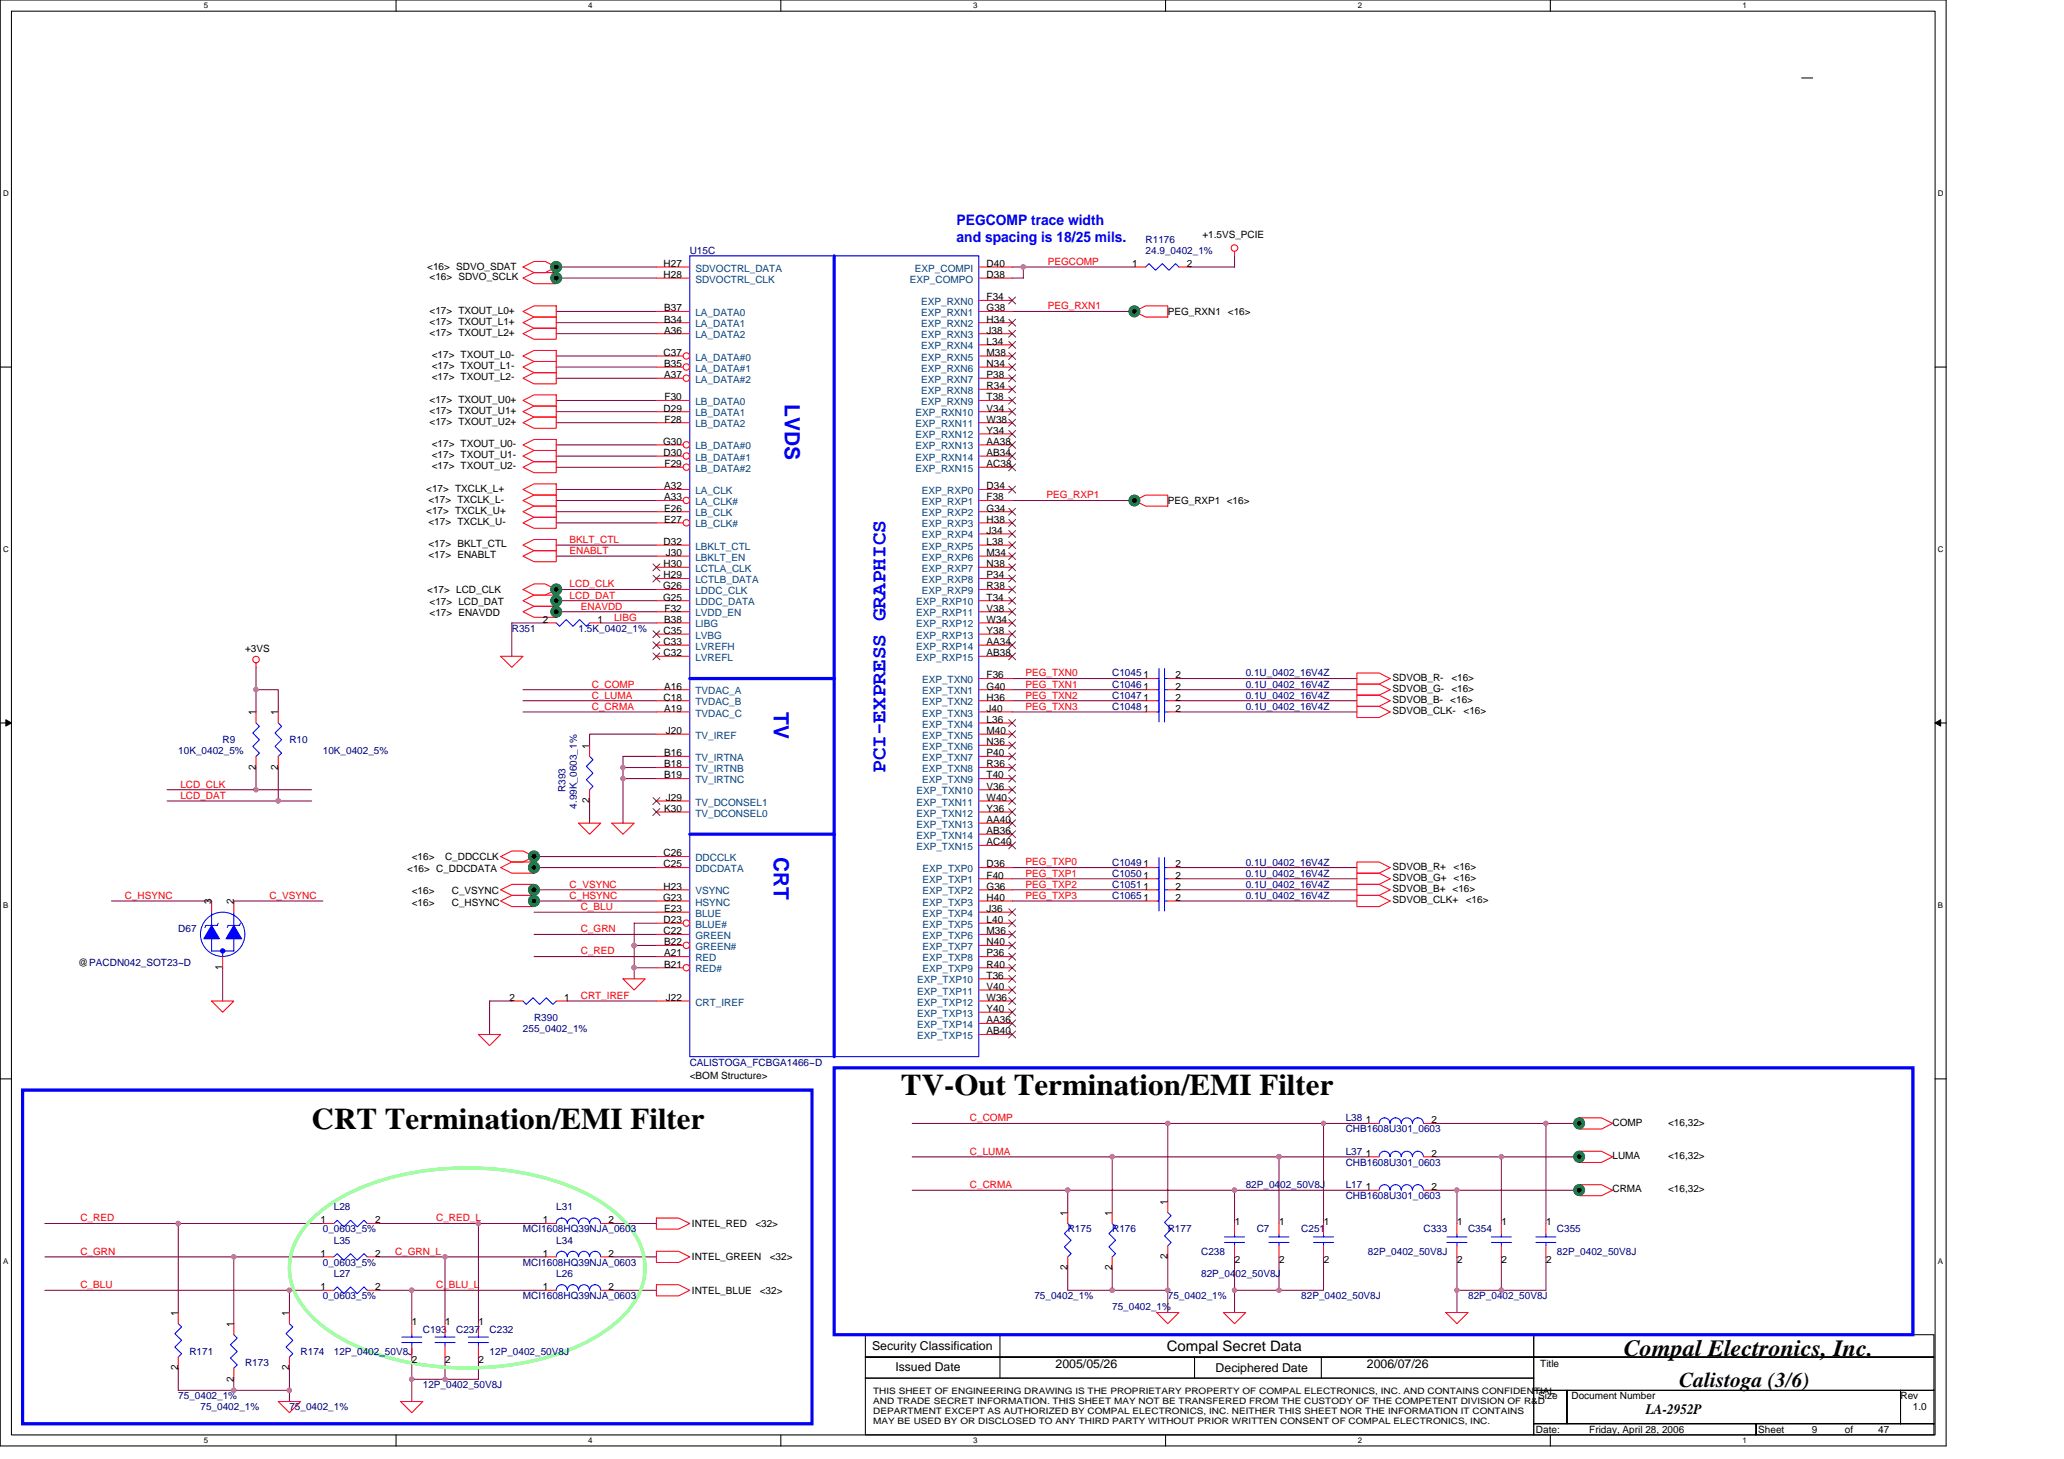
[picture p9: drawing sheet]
<svg xmlns="http://www.w3.org/2000/svg" width="297mm" height="210mm" viewBox="0 0 297 210" stroke-linecap="round" stroke-linejoin="round" font-family="sans-serif">
<path d="M0 0h280.1v208h-280.1zM1.6 1.6h276.9v204.8h-276.9z" fill="none" stroke="#000" stroke-width=".15"/>
<g fill="#fff">
<path d="M29.3 .2h.6v1.2h-.6z"/>
<path d="M29.3 206.6h.6v1.3h-.6z"/>
</g>
<path d="M57 0v1.6M57 206.4v1.6" fill="none" stroke="#000" stroke-width=".15"/>
<g fill="#fff">
<path d="M84.7 .2h.6v1.2h-.6z"/>
<path d="M84.7 206.6h.6v1.3h-.6z"/>
</g>
<path d="M112.4 0v1.6M112.4 206.4v1.6" fill="none" stroke="#000" stroke-width=".15"/>
<g fill="#fff">
<path d="M140 .2h.6v1.2h-.6z"/>
<path d="M140 206.6h.6v1.3h-.6z"/>
</g>
<path d="M167.7 0v1.6M167.7 206.4v1.6" fill="none" stroke="#000" stroke-width=".15"/>
<g fill="#fff">
<path d="M195.4 .2h.6v1.2h-.6z"/>
<path d="M195.4 206.6h.6v1.3h-.6z"/>
</g>
<path d="M223.1 0v1.6M223.1 206.4v1.6" fill="none" stroke="#000" stroke-width=".15"/>
<g fill="#fff">
<path d="M250.8 .2h.6v1.2h-.6z"/>
<path d="M250.8 206.6h.6v1.3h-.6z"/>
<path d="M.4 27.2h.8v1.3h-.8z"/>
<path d="M278.9 27.2h.8v1.3h-.8z"/>
<path d="M.4 78.4h.8v1.3h-.8z"/>
<path d="M278.9 78.4h.8v1.3h-.8z"/>
</g>
<path d="M0 52.8h1.6M278.5 52.8h1.6" fill="none" stroke="#000" stroke-width=".15"/>
<g fill="#fff">
<path d="M.4 129.6h.8v1.3h-.8z"/>
<path d="M278.9 129.6h.7v1.3h-.7z"/>
</g>
<path d="M0 104h1.6M278.5 104h1.6" fill="none" stroke="#000" stroke-width=".15"/>
<path d="M.8 103.5l.8 .5-.8 .5zM278.5 104l.8-.5v1z" fill="#000" stroke="#000" stroke-width=".14"/>
<g fill="#fff">
<path d="M.4 180.8h.8v1.3h-.8z"/>
<path d="M278.9 180.8h.7v1.3h-.7z"/>
</g>
<g fill="none" stroke="#000" stroke-width=".15">
<path d="M259.3 11.2h1.6M0 155.2h1.6M278.5 155.2h1.6M124.5 192h96.2v3.2h-96.2zM124.5 195.2h96.2v3.1h-96.2zM124.5 198.3h96.2v8.1h-96.2zM143.9 192v6.3M171.9 195.2v3.1M190.2 195.2v3.1M220.7 192h57.6v3.2h-57.6zM220.7 195.2h57.6v4.8h-57.6zM220.7 200h4.8v4.8h-4.8z"/>
<path d="M220.7 204.8h32v1.6h-32zM225.5 200h48v4.8h-48zM252.7 204.8h25.6v1.6h-25.6zM273.5 200h4.8v4.8h-4.8z"/>
</g>
<g fill="none" stroke="#800040" stroke-width=".15">
<path d="M80 38.4h14.5M145.7 38.4h17.6M147.3 38.4v1.6h-1.6M177.7 36.8v1.6h-6.4M80 40h14.5M80 59.2h14.5M80 57.6h14.5M80 54.4h14.5M80 48h14.5M80 52.8h14.5M80 46.4h14.5M80 51.2h14.5"/>
<path d="M80 44.8h14.5M145.7 44.8h17.6M80 75.2h14.5M80 73.6h14.5M80 72h14.5M80 70.4h14.5M80 78.4h14.5M80 67.2h14.5M80 60.8h14.5M80 65.6h14.5M80 64h14.5M145.7 72h17.6"/>
<path d="M36.8 99.2h3.2v3.2M36.8 96v6.4M75.3 99.2h19.2M78.5 89.6h-4.8v4.8M80 88h14.5M80 84.8h14.5M80 86.4h14.5M80 80h14.5M86.5 89.6h8M145.7 99.2h19.2M145.7 97.6h19.2M169.7 99.2h25.6"/>
<path d="M169.7 97.6h25.6M24 115.2h20.8M24 113.6h20.8M36.8 110.4v3.2M40 110.4v4.8M75.3 100.8h19.2M75.3 102.4h19.2M84.9 115.2v3.2M89.7 110.4h4.8M89.7 112h4.8M94.5 105.6h-9.6v1.6M94.5 108.8h-4.8v9.6"/>
<path d="M145.7 100.8h19.2M145.7 102.4h19.2M169.7 100.8h25.6M169.7 102.4h25.6M16 129.6h14.5M32 139.2v4.8M33.7 129.6h12.8M76.9 128h17.6M76.9 129.6h17.6M76.9 123.2h17.6M76.9 124.8h17.6M76.9 134.4h17.6"/>
<path d="M76.9 137.6h17.6M76.9 131.2h17.6M91.3 136h3.2M91.3 139.2h3.2M94.5 132.8h-3.2v8M145.7 128h19.2M145.7 129.6h19.2M145.7 124.8h19.2M145.7 126.4h19.2M169.7 128h25.6M169.7 129.6h25.6M169.7 124.8h25.6"/>
<path d="M169.7 126.4h25.6M73.7 144h-3.2v4.8M81.7 144h12.8M6.5 176h40M25.7 176v12.8M54.5 176h24M68.9 176v14.4M88.1 176h6.4M131.3 166.4h65.6M131.3 171.2h65.6M131.3 161.6h65.6M153.7 171.2v3.2"/>
<path d="M160.1 166.4v8M168.1 161.6v11.2M177.7 171.2v4.8M184.1 166.4v9.6M190.5 161.6v14.4M206.5 166.4h20.8M206.5 171.2h20.8M206.5 161.6h20.8M209.7 171.2v4.8M216.1 166.4v9.6M222.5 161.6v14.4M6.5 180.8h40"/>
<path d="M6.5 185.6h40M25.7 196.8v3.2h16M33.7 180.8v9.6M33.7 198.4v1.6M41.7 185.6v3.2M41.7 196.8v4.8M54.5 180.8h24M54.5 185.6h24M59.3 185.6v4.8M59.3 195.2v6.4M64 180.8v9.6M64 195.2v3.2"/>
<path d="M68.9 195.2v3.2h-9.6M88.1 180.8h6.4M88.1 185.6h6.4M153.7 182.4v3.2h14.4M160.1 182.4v3.2M168.1 180.8v8M177.7 180.8v8M184.1 180.8v4.8M190.5 180.8v4.8h-12.8M209.7 180.8v8M216.1 180.8v4.8M222.5 180.8v4.8h-12.8"/>
</g>
<g fill="#f0f" stroke="#f0f" stroke-width=".15">
<circle cx="147.3" cy="38.4" r=".31"/>
<circle cx="89.6" cy="110.4" r=".31"/>
<circle cx="40" cy="115.2" r=".32"/>
<circle cx="36.8" cy="113.6" r=".31"/>
<circle cx="36.8" cy="99.2" r=".32"/>
<circle cx="25.6" cy="176" r=".32"/>
<circle cx="59.2" cy="185.6" r=".31"/>
<circle cx="64.1" cy="180.8" r=".31"/>
<circle cx="41.6" cy="185.6" r=".31"/>
<circle cx="33.6" cy="180.8" r=".31"/>
<circle cx="190.5" cy="161.6" r=".31"/>
<circle cx="177.7" cy="171.2" r=".32"/>
<circle cx="184.1" cy="166.4" r=".31"/>
<circle cx="222.5" cy="161.6" r=".31"/>
<circle cx="216.1" cy="166.4" r=".31"/>
<circle cx="153.6" cy="171.2" r=".32"/>
<circle cx="209.7" cy="171.2" r=".32"/>
<circle cx="216.1" cy="185.6" r=".31"/>
<circle cx="209.7" cy="185.6" r=".31"/>
<circle cx="91.2" cy="136" r=".32"/>
<circle cx="160.1" cy="185.6" r=".31"/>
<circle cx="168.1" cy="185.6" r=".31"/>
<circle cx="91.2" cy="139.2" r=".32"/>
<circle cx="64.1" cy="198.4" r=".31"/>
<circle cx="59.2" cy="198.4" r=".31"/>
<circle cx="68.8" cy="176" r=".32"/>
<circle cx="41.6" cy="200" r=".32"/>
<circle cx="33.6" cy="200" r=".32"/>
<circle cx="184.1" cy="185.6" r=".31"/>
<circle cx="177.7" cy="185.6" r=".31"/>
<circle cx="89.6" cy="112" r=".32"/>
<circle cx="160.1" cy="166.4" r=".31"/>
<circle cx="168.1" cy="161.6" r=".31"/>
</g>
<g fill="none" stroke="#f00" stroke-width=".15">
<path d="M75.3 38.4l1.6-.8h1.6l1.5 .8-1.5 .8h-1.6zM94.5 38.4h4.8M177.7 36.2v.6M75.3 40l1.6-.8h3.1v1.6h-3.1zM75.3 59.2l1.6-.8h3.1v1.6h-3.1zM75.3 57.6l1.6-.8h3.1v1.6h-3.1zM75.3 54.4l1.6-.8h3.1v1.6h-3.1zM75.3 48l1.6-.8h3.1v1.6h-3.1zM75.3 46.4l1.6-.8h3.1v1.6h-3.1zM75.3 52.8l1.6-.8h3.1v1.6h-3.1zM75.3 51.2l1.6-.8h3.1v1.6h-3.1zM75.3 44.8l1.6-.8h3.1v1.6h-3.1z"/>
<path d="M94.5 40h4.8M94.5 44.8h4.8M94.5 46.4h4.8M94.5 48h4.8M163.3 44.8l1.6-.8h3.2v1.6h-3.2zM75.3 75.2l1.6-.8h3.1v1.6h-3.1zM75.3 73.6l1.6-.8h3.1v1.6h-3.1zM75.3 70.4l1.6-.8h3.1v1.6h-3.1zM75.3 72l1.6-.8h3.1v1.6h-3.1zM75.3 78.4l1.6-.8h3.1v1.6h-3.1zM75.3 60.8l1.6-.8h3.1v1.6h-3.1zM75.3 67.2l1.6-.8h3.1v1.6h-3.1z"/>
<path d="M75.3 65.6l1.6-.8h3.1v1.6h-3.1zM75.3 64l1.6-.8h3.1v1.6h-3.1zM163.3 72l1.6-.8h3.2v1.6h-3.2zM36.8 95.4v.6M72 94.4h3.3l-1.6 1.6zM75.3 84.8l1.6-.8h1.6l1.5 .8-1.5 .8h-1.6zM75.3 86.4l1.6-.8h3.1v1.6h-3.1zM75.3 80l1.6-.8h3.1v1.6h-3.1zM75.3 88l1.6-.8h3.1v1.6h-3.1zM78.5 89.6h1.5M84.9 89.6h1.6M94.5 92.8h4.8"/>
<path d="M94.5 94.4h4.8M94.5 99.2h4.8M195.3 96.8h3.2l1.6 .8-1.6 .8h-3.2zM195.3 98.4h3.2l1.6 .8-1.6 .8h-3.2zM83.3 118.4h3.2l-1.6 1.6zM88.1 118.4h3.2l-1.6 1.6zM94.5 100.8h4.8M94.5 102.4h4.8M94.5 105.6h4.8M94.5 108.8h4.8M94.5 110.4h4.8M94.5 112h4.8"/>
<path d="M195.3 100h3.2l1.6 .8-1.6 .8h-3.2zM195.3 101.6h3.2l1.6 .8-1.6 .8h-3.2zM72 123.2l1.7-.8h1.6l1.6 .8-1.6 .8h-1.6zM72 124.8l1.7-.8h3.2v1.6h-3.2zM72 128l1.7-.8h3.2v1.6h-3.2zM72 129.6l1.7-.8h3.2v1.6h-3.2zM94.5 123.2h4.8M94.5 124.8h4.8M164.9 129.6h1.6M168.1 129.6h1.6M195.3 124h3.2l1.6 .8-1.6 .8h-3.2zM195.3 125.6h3.2l1.6 .8-1.6 .8h-3.2z"/>
<path d="M195.3 128.8h3.2l1.6 .8-1.6 .8h-3.2zM195.3 127.2h3.2l1.6 .8-1.6 .8h-3.2zM30.5 144h3.2l-1.7 1.6zM68.9 148.8h3.1l-1.5 1.6zM73.7 144h1.6M80 144h1.7M89.7 140.8h3.2l-1.6 1.6zM94.5 175.2h3.2l1.6 .8-1.6 .8h-3.2zM184.1 176v1.6M184.1 179.2v1.6M209.7 176v1.6M209.7 179.2v1.6"/>
<path d="M227.3 165.6h3.2l1.6 .8-1.6 .8h-3.2zM227.3 170.4h3.2l1.6 .8-1.6 .8h-3.2zM227.3 160.8h3.2l1.6 .8-1.6 .8h-3.2zM41.7 188.8v1.6M41.7 195.2v1.6M59.3 190.4v1.6M59.3 193.6v1.6M64 190.4v1.6M64 193.6v1.6M68.9 190.4v1.6M68.9 193.6v1.6M94.5 184.8h3.2l1.6 .8-1.6 .8h-3.2z"/>
<path d="M94.5 180h3.2l1.6 .8-1.6 .8h-3.2zM166.5 188.8h3.2l-1.6 1.6zM176.1 188.8h3.2l-1.6 1.6zM208.1 188.8h3.2l-1.6 1.6zM40 201.6h3.3l-1.6 1.6zM57.7 201.6h3.2l-1.6 1.6z"/>
<circle cx="177.7" cy="35.7" r=".47"/>
<circle cx="36.8" cy="94.9" r=".47"/>
</g>
<g fill="#008000" stroke="#008000" stroke-width=".15">
<circle cx="227.3" cy="166.4" r=".79"/>
<circle cx="227.3" cy="161.6" r=".79"/>
<circle cx="227.3" cy="171.2" r=".78"/>
<circle cx="80" cy="40" r=".78"/>
<circle cx="80" cy="38.4" r=".79"/>
<circle cx="76.8" cy="123.2" r=".79"/>
<circle cx="76.8" cy="124.8" r=".8"/>
<circle cx="80" cy="88" r=".78"/>
<circle cx="163.2" cy="44.8" r=".79"/>
<circle cx="163.3" cy="72" r=".78"/>
<circle cx="80" cy="86.4" r=".79"/>
<circle cx="80" cy="84.8" r=".79"/>
<circle cx="76.8" cy="129.6" r=".8"/>
<circle cx="76.8" cy="128" r=".79"/>
</g>
<g fill="#000" stroke="#008000" stroke-width=".15">
<circle cx="80" cy="38.4" r=".39"/>
<circle cx="80" cy="40" r=".4"/>
<circle cx="163.3" cy="44.8" r=".39"/>
<circle cx="163.3" cy="72" r=".4"/>
<circle cx="80" cy="84.8" r=".39"/>
<circle cx="80" cy="86.4" r=".39"/>
<circle cx="80" cy="88" r=".4"/>
<circle cx="76.8" cy="129.6" r=".39"/>
<circle cx="76.8" cy="124.8" r=".39"/>
<circle cx="76.8" cy="128" r=".41"/>
<circle cx="76.8" cy="123.2" r=".41"/>
<circle cx="227.3" cy="161.6" r=".39"/>
<circle cx="227.3" cy="166.4" r=".39"/>
<circle cx="227.3" cy="171.2" r=".4"/>
</g>
<path d="M120.1 36.8v115.2M99.3 97.6h20.8M99.3 120h20.8M3.3 156.8h113.6v48h-113.6zM120.1 153.6h155.2v38.4h-155.2z" fill="none" stroke="#00f" stroke-width=".47"/>
<path d="M45.1 175.1a27.2 27.2 0 0 1 13.2-6.2 42.1 42.1 0 0 1 25.4 2.5 18.2 18.2 0 0 1 7.5 6 8.8 8.8 0 0 1-.8 11.2 24.1 24.1 0 0 1-12.2 6.8 43 43 0 0 1-25.7-1.2 20 20 0 0 1-9.2-6.8 8.8 8.8 0 0 1 .8-11.2z" fill="none" stroke="#80ff80" stroke-width=".47"/>
<g fill="none" stroke="#00f" stroke-width=".15">
<path d="M99.3 36.8h41.6v115.2h-41.6zM80 89.6l.5 .5 1-1 1 1 .9-1 1 1 .5-.5M166.5 129.6h.3M166.8 128.2v2.9M167.6 129.6h.5M167.6 128.2v2.9M75.3 144l.4 .5 1-.9 1 .9 .9-.9 1 .9 .4-.5M182.6 178.8h2.9M182.6 177.9h2.9M184.1 177.6v.3M184.1 178.8v.4M208.2 178.8h2.9"/>
<path d="M208.2 177.9h2.9M209.7 177.6v.3M209.7 178.8v.4M41.7 190.4l.4 .5-.9 1 .9 .9-.9 1 .9 1-.4 .4M57.8 193.1h2.9M57.8 192.4h2.9M59.3 192v.4M59.3 193.1v.5M62.6 193.1h2.9M62.6 192.4h2.9M64 192v.4M64 193.1v.5"/>
<path d="M67.4 193.1h2.9M67.4 192.4h2.9M68.9 192v.4M68.9 193.1v.5"/>
</g>
<path d="M94 92.3l1 1M94 93.9l1 1M95 92.3l-1 1M95 93.9l-1 1" fill="none" stroke="#804000" stroke-width=".14"/>
<circle cx="98.8" cy="51.2" r=".46" fill="#fff" stroke="#f00" stroke-width=".15"/>
<path d="M94.5 51.2h3.8" fill="none" stroke="#f00" stroke-width=".15"/>
<circle cx="98.8" cy="52.8" r=".46" fill="#fff" stroke="#f00" stroke-width=".15"/>
<path d="M94.5 52.8h3.8" fill="none" stroke="#f00" stroke-width=".15"/>
<circle cx="98.8" cy="54.4" r=".46" fill="#fff" stroke="#f00" stroke-width=".15"/>
<path d="M94.5 54.4h3.8M94.5 57.6h4.8M94.5 59.2h4.8M94.5 60.8h4.8" fill="none" stroke="#f00" stroke-width=".15"/>
<circle cx="98.8" cy="64" r=".46" fill="#fff" stroke="#f00" stroke-width=".15"/>
<path d="M94.5 64h3.8" fill="none" stroke="#f00" stroke-width=".15"/>
<circle cx="98.8" cy="65.6" r=".46" fill="#fff" stroke="#f00" stroke-width=".15"/>
<path d="M94.5 65.6h3.8" fill="none" stroke="#f00" stroke-width=".15"/>
<circle cx="98.8" cy="67.2" r=".46" fill="#fff" stroke="#f00" stroke-width=".15"/>
<path d="M94.5 67.2h3.8M94.5 70.4h4.8" fill="none" stroke="#f00" stroke-width=".15"/>
<circle cx="98.8" cy="72" r=".46" fill="#fff" stroke="#f00" stroke-width=".15"/>
<path d="M94.5 72h3.8M94.5 73.6h4.8" fill="none" stroke="#f00" stroke-width=".15"/>
<circle cx="98.8" cy="75.2" r=".46" fill="#fff" stroke="#f00" stroke-width=".15"/>
<g fill="none" stroke="#f00" stroke-width=".15">
<path d="M94.5 75.2h3.8M94.5 78.4h4.8M94.5 80h4.8M94.5 81.6h4.8M94.5 83.2h4.8M94.5 84.8h4.8M94.5 86.4h4.8M94.5 88h4.8M94.5 89.6h4.8M94.5 91.2h4.8M94.5 128h4.8M94.5 129.6h4.8"/>
<path d="M94.5 131.2h4.8"/>
</g>
<path d="M94 81.1l1 1M94 82.7l1 1M94 90.7l1 1M95 81.1l-1 1M95 82.7l-1 1M95 90.7l-1 1" fill="none" stroke="#804000" stroke-width=".14"/>
<circle cx="98.8" cy="132.8" r=".46" fill="#fff" stroke="#f00" stroke-width=".15"/>
<path d="M94.5 132.8h3.8M94.5 134.4h4.8" fill="none" stroke="#f00" stroke-width=".15"/>
<circle cx="98.8" cy="136" r=".46" fill="#fff" stroke="#f00" stroke-width=".15"/>
<path d="M94.5 136h3.8M94.5 137.6h4.8" fill="none" stroke="#f00" stroke-width=".15"/>
<circle cx="98.8" cy="139.2" r=".46" fill="#fff" stroke="#f00" stroke-width=".15"/>
<g fill="none" stroke="#f00" stroke-width=".15">
<path d="M140.9 38.4h4.8M163.3 38.4h1.6M169.7 38.4h1.6M140.9 40h4.8M140.9 43.2h4.8M140.9 44.8h4.8M140.9 46.4h4.8M140.9 48h4.8M140.9 49.6h4.8M140.9 51.2h4.8M140.9 52.8h4.8M140.9 54.4h4.8"/>
<path d="M140.9 56h4.8M140.9 57.6h4.8M140.9 59.2h4.8M140.9 60.8h4.8M140.9 62.4h4.8M140.9 64h4.8M140.9 65.6h4.8M140.9 67.2h4.8M140.9 70.4h4.8M140.9 72h4.8M140.9 73.6h4.8M140.9 75.2h4.8"/>
<path d="M140.9 76.8h4.8M140.9 78.4h4.8M140.9 80h4.8M140.9 81.6h4.8M140.9 83.2h4.8M140.9 84.8h4.8M140.9 86.4h4.8M140.9 88h4.8M140.9 89.6h4.8M140.9 91.2h4.8M140.9 92.8h4.8M140.9 94.4h4.8"/>
<path d="M140.9 97.6h4.8M140.9 99.2h4.8M164.9 97.6h1.6M164.9 99.2h1.6M168.1 97.6h1.6M168.1 99.2h1.6M36.8 102.4v1.6M36.8 108.8v1.6M40 102.4v1.6M40 108.8v1.6M84.9 107.2v1.6M84.9 113.6v1.6"/>
<path d="M94.5 115.2h4.8M94.5 116.8h4.8M140.9 100.8h4.8M140.9 102.4h4.8M140.9 104h4.8M140.9 105.6h4.8M140.9 107.2h4.8M140.9 108.8h4.8M140.9 110.4h4.8M140.9 112h4.8M140.9 113.6h4.8M140.9 115.2h4.8"/>
<path d="M140.9 116.8h4.8M140.9 118.4h4.8M164.9 100.8h1.6M164.9 102.4h1.6M168.1 100.8h1.6M168.1 102.4h1.6M30.5 129.6v1.6M32 137.6v1.6M33.7 129.6v1.6M94.5 139.2h3.8M140.9 139.2h4.8M140.9 120h4.8"/>
<path d="M140.9 121.6h4.8M140.9 124.8h4.8M140.9 126.4h4.8M140.9 128h4.8M140.9 129.6h4.8M140.9 131.2h4.8M140.9 132.8h4.8M140.9 134.4h4.8M140.9 136h4.8M140.9 137.6h4.8M164.9 124.8h1.6M164.9 126.4h1.6"/>
<path d="M164.9 128h1.6M168.1 124.8h1.6M168.1 126.4h1.6M168.1 128h1.6M94.5 144h4.8M140.9 144h4.8M140.9 140.8h4.8M140.9 142.4h4.8M140.9 145.6h4.8M140.9 147.2h4.8M140.9 148.8h4.8M46.5 176h1.5"/>
<path d="M52.8 176h1.7M78.5 176h1.5M86.5 176h1.6M153.7 174.4v1.6M160.1 174.4v1.6M168.1 172.8v1.6M168.1 179.2v1.6M177.7 176v1.6M177.7 179.2v1.6M190.5 176v1.6M190.5 179.2v1.6M196.9 166.4h1.6"/>
<path d="M196.9 171.2h1.6M196.9 161.6h1.6M204.9 166.4h1.6M204.9 171.2h1.6M204.9 161.6h1.6M216.1 176v1.6M216.1 179.2v1.6M222.5 176v1.6M222.5 179.2v1.6M25.7 188.8v1.6M25.7 195.2v1.6M33.7 190.4v1.6"/>
<path d="M33.7 196.8v1.6M46.5 185.6h1.5M46.5 180.8h1.5M52.8 185.6h1.7M52.8 180.8h1.7M78.5 185.6h1.5M78.5 180.8h1.5M86.5 185.6h1.6M86.5 180.8h1.6M153.7 180.8v1.6M160.1 180.8v1.6"/>
</g>
<g fill="none" stroke="#804000" stroke-width=".14">
<path d="M145.2 42.7l1 1M145.2 45.9l1 1M145.2 47.5l1 1M145.2 49.1l1 1M145.2 50.7l1 1M145.2 52.3l1 1M145.2 53.9l1 1M145.2 55.5l1 1M145.2 57.1l1 1M145.2 58.7l1 1M146.2 42.7l-1 1M146.2 45.9l-1 1"/>
<path d="M146.2 47.5l-1 1M146.2 49.1l-1 1M146.2 50.7l-1 1M146.2 52.3l-1 1M146.2 53.9l-1 1M146.2 55.5l-1 1M146.2 57.1l-1 1M146.2 58.7l-1 1M145.2 60.3l1 1M145.2 61.9l1 1M145.2 63.5l1 1M145.2 65.1l1 1"/>
<path d="M145.2 66.7l1 1M145.2 69.9l1 1M145.2 73.1l1 1M145.2 74.7l1 1M145.2 76.3l1 1M145.2 77.9l1 1M145.2 79.5l1 1M146.2 60.3l-1 1M146.2 61.9l-1 1M146.2 63.5l-1 1M146.2 65.1l-1 1M146.2 66.7l-1 1"/>
<path d="M146.2 69.9l-1 1M146.2 73.1l-1 1M146.2 74.7l-1 1M146.2 76.3l-1 1M146.2 77.9l-1 1M146.2 79.5l-1 1M145.2 81.1l1 1M145.2 82.7l1 1M145.2 84.3l1 1M145.2 85.9l1 1M145.2 87.5l1 1M145.2 89.1l1 1"/>
<path d="M145.2 90.7l1 1M145.2 92.3l1 1M145.2 93.9l1 1M146.2 81.1l-1 1M146.2 82.7l-1 1M146.2 84.3l-1 1M146.2 85.9l-1 1M146.2 87.5l-1 1M146.2 89.1l-1 1M146.2 90.7l-1 1M146.2 92.3l-1 1M146.2 93.9l-1 1"/>
<path d="M94 114.7l1 1M94 116.3l1 1M95 114.7l-1 1M95 116.3l-1 1M145.2 103.5l1 1M145.2 105.1l1 1M145.2 106.7l1 1M145.2 108.3l1 1M145.2 109.9l1 1M145.2 111.5l1 1M145.2 113.1l1 1M145.2 114.7l1 1"/>
<path d="M145.2 116.3l1 1M145.2 117.9l1 1M145.2 119.5l1 1M146.2 103.5l-1 1M146.2 105.1l-1 1M146.2 106.7l-1 1M146.2 108.3l-1 1M146.2 109.9l-1 1M146.2 111.5l-1 1M146.2 113.1l-1 1M146.2 114.7l-1 1M146.2 116.3l-1 1"/>
<path d="M146.2 117.9l-1 1M146.2 119.5l-1 1M145.2 121.1l1 1M145.2 130.7l1 1M145.2 132.3l1 1M145.2 133.9l1 1M145.2 135.5l1 1M145.2 137.1l1 1M145.2 138.7l1 1M146.2 121.1l-1 1M146.2 130.7l-1 1M146.2 132.3l-1 1"/>
<path d="M146.2 133.9l-1 1M146.2 135.5l-1 1M146.2 137.1l-1 1M146.2 138.7l-1 1M145.2 140.3l1 1M145.2 141.9l1 1M145.2 143.5l1 1M145.2 145.1l1 1M145.2 146.7l1 1M145.2 148.3l1 1M146.2 140.3l-1 1M146.2 141.9l-1 1"/>
<path d="M146.2 143.5l-1 1M146.2 145.1l-1 1M146.2 146.7l-1 1M146.2 148.3l-1 1"/>
</g>
<g fill="none" stroke="#00f" stroke-width=".15">
<path d="M164.9 38.4l.5-.5 .9 1 1-1 .9 1 1-1 .5 .5M166.5 99.2h.3M166.5 97.6h.3M166.8 96.2v7.7M167.6 96.2v7.7M167.6 99.2h.5M167.6 97.6h.5M36.8 104l.5 .5-.9 1 .9 .9-.9 1 .9 1-.5 .4M40 104l.5 .5-.9 1 .9 .9-.9 1 .9 1-.5 .4M84.9 108.8l.4 .5-.9 1 .9 .9-.9 1 .9 .9-.4 .5M166.5 100.8h.3M166.5 102.4h.3"/>
<path d="M167.6 100.8h.5M167.6 102.4h.5M30.5 131.2v1.9M30.5 135.1v1.7h3.2v-1.7M31.4 132.8l-.1 .3h-1.6l-.2 .4M32 136.8v.8M33.7 131.2v1.9M34.6 132.8l-.1 .3h-1.7l-.1 .4M166.5 124.8h.3M166.5 126.4h.3M166.5 128h.3M166.8 123.4v6.1"/>
<path d="M167.6 124.8h.5M167.6 123.4v6.1M167.6 126.4h.5M167.6 128h.5M48 176l.5-.4 1 .9 1-.9 .9 .9 1-.9 .4 .4M80 176a.79 .79 0 0 1 .8-.8 .79 .79 0 0 1 .8 .8M81.7 176a.79 .79 0 0 1 .8-.8 .79 .79 0 0 1 .7 .8 .79 .79 0 0 1 .8-.8 .79 .79 0 0 1 .8 .8 .81 .81 0 0 1 .8-.8 .81 .81 0 0 1 .8 .8M153.7 176l.5 .5-1 1 1 .9-1 1 1 1-.5 .4M160.1 176l.4 .5-.9 1 .9 .9-.9 1 .9 1-.4 .4M168.1 174.4l.4 .5-.9 1 .9 .9-.9 1 .9 1-.4 .4M176.2 178.8h2.9M176.2 177.9h2.9"/>
<path d="M177.7 177.6v.3M177.7 178.8v.4M189 178.8h2.9M189 177.9h2.9M190.5 177.6v.3M190.5 178.8v.4M198.5 166.4a.78 .78 0 0 1 .8-.8 .78 .78 0 0 1 .7 .8M198.5 171.2a.78 .78 0 0 1 .8-.8 .78 .78 0 0 1 .7 .8M198.5 161.6a.78 .78 0 0 1 .8-.8 .78 .78 0 0 1 .7 .8M200.1 166.4a.79 .79 0 0 1 .8-.8 .79 .79 0 0 1 .8 .8 .8 .8 0 0 1 .8-.8 .8 .8 0 0 1 .8 .8M200.1 171.2a.79 .79 0 0 1 .8-.8 .79 .79 0 0 1 .8 .8 .8 .8 0 0 1 .8-.8 .8 .8 0 0 1 .8 .8M200.1 161.6a.79 .79 0 0 1 .8-.8 .79 .79 0 0 1 .8 .8 .8 .8 0 0 1 .8-.8 .8 .8 0 0 1 .8 .8"/>
<path d="M203.3 166.4a.78 .78 0 0 1 .8-.8 .78 .78 0 0 1 .7 .8M203.3 171.2a.78 .78 0 0 1 .8-.8 .78 .78 0 0 1 .7 .8M203.3 161.6a.78 .78 0 0 1 .8-.8 .78 .78 0 0 1 .7 .8M214.6 178.8h2.9M214.6 177.9h2.9M216.1 177.6v.3M216.1 178.8v.4M221 178.8h2.9M221 177.9h2.9M222.5 177.6v.3M222.5 178.8v.4M25.7 190.4l.4 .5-.9 1 .9 .9-.9 1 .9 1-.4 .4"/>
<path d="M33.7 192l.4 .5-.9 1 .9 .9-.9 1 .9 1-.4 .4M48 180.8l.5-.4 1 .9 1-.9 .9 .9 1-.9 .4 .4M48 185.6l.5-.5 1 1 1-1 .9 1 1-1 .4 .5M80 185.6a.79 .79 0 0 1 .8-.8 .79 .79 0 0 1 .8 .8M80 180.8a.79 .79 0 0 1 .8-.8 .79 .79 0 0 1 .8 .8M81.7 185.6a.79 .79 0 0 1 .8-.8 .79 .79 0 0 1 .7 .8 .79 .79 0 0 1 .8-.8 .79 .79 0 0 1 .8 .8 .8 .8 0 0 1 .8-.8 .8 .8 0 0 1 .8 .8M81.7 180.8a.79 .79 0 0 1 .8-.8 .79 .79 0 0 1 .7 .8 .79 .79 0 0 1 .8-.8 .79 .79 0 0 1 .8 .8 .8 .8 0 0 1 .8-.8 .8 .8 0 0 1 .8 .8"/>
<circle cx="32" cy="134.4" r="3.2"/>
</g>
<g fill="#00f" stroke="#00f" stroke-width=".15">
<path d="M30.5 133.1l1.1 2h-2.3z" fill-rule="evenodd"/>
<path d="M33.7 133.1l1.1 2h-2.3z" fill-rule="evenodd"/>
<circle cx="32" cy="136.8" r=".31"/>
</g>
<g fill="#f0f" stroke="#f0f" stroke-width=".15">
<circle cx="147.3" cy="38.4" r=".31"/>
<circle cx="89.6" cy="110.4" r=".31"/>
<circle cx="40" cy="115.2" r=".32"/>
<circle cx="36.8" cy="113.6" r=".31"/>
<circle cx="36.8" cy="99.2" r=".32"/>
<circle cx="25.6" cy="176" r=".32"/>
<circle cx="59.2" cy="185.6" r=".31"/>
<circle cx="64.1" cy="180.8" r=".31"/>
<circle cx="41.6" cy="185.6" r=".31"/>
<circle cx="33.6" cy="180.8" r=".31"/>
<circle cx="190.5" cy="161.6" r=".31"/>
<circle cx="177.7" cy="171.2" r=".32"/>
<circle cx="184.1" cy="166.4" r=".31"/>
<circle cx="222.5" cy="161.6" r=".31"/>
<circle cx="216.1" cy="166.4" r=".31"/>
<circle cx="153.6" cy="171.2" r=".32"/>
<circle cx="209.7" cy="171.2" r=".32"/>
<circle cx="216.1" cy="185.6" r=".31"/>
<circle cx="209.7" cy="185.6" r=".31"/>
<circle cx="91.2" cy="136" r=".32"/>
<circle cx="160.1" cy="185.6" r=".31"/>
<circle cx="168.1" cy="185.6" r=".31"/>
<circle cx="91.2" cy="139.2" r=".32"/>
<circle cx="64.1" cy="198.4" r=".31"/>
<circle cx="59.2" cy="198.4" r=".31"/>
<circle cx="68.8" cy="176" r=".32"/>
<circle cx="41.6" cy="200" r=".32"/>
<circle cx="33.6" cy="200" r=".32"/>
<circle cx="184.1" cy="185.6" r=".31"/>
<circle cx="177.7" cy="185.6" r=".31"/>
<circle cx="89.6" cy="112" r=".32"/>
<circle cx="160.1" cy="166.4" r=".31"/>
<circle cx="168.1" cy="161.6" r=".31"/>
</g>
<g font-size="4.3">
<text x="129.7" y="157.6">TV-Out Termination/EMI Filter</text>
<text x="44.8" y="162.4">CRT Termination/EMI Filter</text>
</g>
<text font-size="3.3" x="233.7" y="195.1">Compal Electronics, Inc.</text>
<g font-size="3" fill="#00f">
<text x="112.9" y="58.1" transform="rotate(90 112.9 58.1)">LVDS</text>
<text x="111.4" y="102.4" transform="rotate(90 111.4 102.4)">TV</text>
<text x="127.4" y="111.2" transform="rotate(-90 127.4 111.2)">PCI-EXPRESS GRAPHICS</text>
<text x="111.4" y="123.2" transform="rotate(90 111.4 123.2)">CRT</text>
</g>
<text font-size="3" x="241.7" y="199.6">Calistoga (3/6)</text>
<g font-size="2.1" fill="#00f">
<text x="137.7" y="32.3">PEGCOMP trace width</text>
<text x="137.7" y="34.8">and spacing is 18/25 mils.</text>
</g>
<g font-size="2.1">
<text x="167.9" y="194.4">Compal Secret Data</text>
<text x="236.9" y="203.5">LA-2952P</text>
</g>
<g font-size="1.8">
<text x="125.5" y="194.2">Security Classification</text>
<text x="128.9" y="197.3">Issued Date</text>
<text x="151.9" y="196.8">2005/05/26</text>
<text x="174.9" y="197.4">Deciphered Date</text>
<text x="196.7" y="196.8">2006/07/26</text>
</g>
<g font-size="1.4" fill="#000080">
<text x="164.9" y="34.9">R1176</text>
<text x="99.3" y="36.5">U15C</text>
<text x="164.9" y="36.5">24.9_0402_1%</text>
<text x="73.7" y="90.9">R351</text>
<text x="83.3" y="90.9">1.5K_0402_1%</text>
<text x="160.1" y="98.9">C1046</text>
<text x="160.1" y="97.3">C1045</text>
<text x="160.1" y="100.5">C1047</text>
<text x="179.3" y="98.9">0.1U_0402_16V4Z</text>
<text x="179.3" y="97.3">0.1U_0402_16V4Z</text>
<text x="179.3" y="100.5">0.1U_0402_16V4Z</text>
<text x="32" y="106.9">R9</text>
<text x="41.7" y="106.9">R10</text>
<text x="160.1" y="102.1">C1048</text>
<text x="179.3" y="102.1">0.1U_0402_16V4Z</text>
<text x="25.7" y="108.5">10K_0402_5%</text>
<text x="46.5" y="108.5">10K_0402_5%</text>
<text x="81.4" y="113.9" transform="rotate(-90 81.4 113.9)">R393</text>
<text x="83" y="116.4" transform="rotate(-90 83 116.4)">4.99K_0603_1%</text>
<text x="160.1" y="124.5">C1049</text>
<text x="179.3" y="124.5">0.1U_0402_16V4Z</text>
<text x="160.1" y="129.3">C1065</text>
<text x="160.1" y="126.1">C1050</text>
<text x="160.1" y="127.7">C1051</text>
<text x="179.3" y="129.3">0.1U_0402_16V4Z</text>
<text x="179.3" y="126.1">0.1U_0402_16V4Z</text>
<text x="179.3" y="127.7">0.1U_0402_16V4Z</text>
<text x="25.7" y="134.1">D67</text>
<text x="75.3" y="148.5">255_0402_1%</text>
<text x="76.9" y="146.9">R390</text>
<text x="99.3" y="153.3">CALISTOGA_FCBGA1466~D</text>
<text x="193.7" y="161.3">L38</text>
<text x="193.7" y="166.1">L37</text>
<text x="193.7" y="167.7">CHB1608U301_0603</text>
<text x="193.7" y="162.9">CHB1608U301_0603</text>
<text x="179.3" y="170.9">82P_0402_50V8J</text>
<text x="193.7" y="170.9">L17</text>
<text x="193.7" y="172.5">CHB1608U301_0603</text>
<text x="46.5" y="177.3">0_0603_5%</text>
<text x="48" y="174.1">L28</text>
<text x="48" y="178.9">L35</text>
<text x="75.3" y="177.3">MCI1608HQ39NJA_0603</text>
<text x="80" y="178.9">L34</text>
<text x="80" y="174.1">L31</text>
<text x="153.7" y="177.3">R175</text>
<text x="160.1" y="177.3">R176</text>
<text x="168.1" y="177.3">R177</text>
<text x="180.9" y="177.3">C7</text>
<text x="187.3" y="177.3">C251</text>
<text x="204.9" y="177.3">C333</text>
<text x="211.3" y="177.3">C354</text>
<text x="224.1" y="177.3">C355</text>
<text x="46.5" y="182.1">0_0603_5%</text>
<text x="48" y="183.7">L27</text>
<text x="75.3" y="182.1">MCI1608HQ39NJA_0603</text>
<text x="80" y="183.7">L26</text>
<text x="172.9" y="180.5">C238</text>
<text x="172.9" y="183.7">82P_0402_50V8J</text>
<text x="196.9" y="180.5">82P_0402_50V8J</text>
<text x="224.1" y="180.5">82P_0402_50V8J</text>
<text x="46.5" y="186.9">0_0603_5%</text>
<text x="60.9" y="191.7">C193</text>
<text x="65.7" y="191.7">C237</text>
<text x="70.5" y="191.7">C232</text>
<text x="75.3" y="186.9">MCI1608HQ39NJA_0603</text>
<text x="148.9" y="186.9">75_0402_1%</text>
<text x="160.1" y="188.5">75_0402_1%</text>
<text x="168.1" y="186.9">75_0402_1%</text>
<text x="187.3" y="186.9">82P_0402_50V8J</text>
<text x="211.3" y="186.9">82P_0402_50V8J</text>
<text x="27.3" y="194.9">R171</text>
<text x="35.3" y="196.5">R173</text>
<text x="43.3" y="194.9">R174</text>
<text x="48" y="194.9">12P_0402_50V8J</text>
<text x="70.5" y="194.9">12P_0402_50V8J</text>
<text x="25.7" y="201.3">75_0402_1%</text>
<text x="28.8" y="202.9">75_0402_1%</text>
<text x="41.7" y="202.9">75_0402_1%</text>
<text x="60.9" y="199.7">12P_0402_50V8J</text>
</g>
<g font-size="1.4">
<text x="173" y="34.3">+1.5VS_PCIE</text>
<text x="61.5" y="38.9">&lt;16&gt; SDVO_SDAT</text>
<text x="61.8" y="40.3">&lt;16&gt; SDVO_SCLK</text>
<text x="95.5" y="40">H28</text>
<text x="95.5" y="38.4">H27</text>
<text x="142" y="38.4">D40</text>
<text x="142" y="40">D38</text>
<text x="162.9" y="38.4">1</text>
<text x="170.8" y="38.4">2</text>
<text x="61.8" y="46.7">&lt;17&gt; TXOUT_L1+</text>
<text x="61.8" y="45.1">&lt;17&gt; TXOUT_L0+</text>
<text x="95.6" y="44.8">B37</text>
<text x="95.6" y="46.4">B34</text>
<text x="95.6" y="48">A36</text>
<text x="142" y="43.2">F34</text>
<text x="142" y="44.8">G38</text>
<text x="142" y="46.4">H34</text>
<text x="142" y="48">J38</text>
<text x="168.1" y="45.3">PEG_RXN1 &lt;16&gt;</text>
<text x="61.8" y="48.3">&lt;17&gt; TXOUT_L2+</text>
<text x="62.1" y="53.1">&lt;17&gt; TXOUT_L1-</text>
<text x="62.1" y="51.5">&lt;17&gt; TXOUT_L0-</text>
<text x="95.5" y="51.2">C37</text>
<text x="95.6" y="52.8">B35</text>
<text x="142" y="49.6">L34</text>
<text x="142" y="51.2">M38</text>
<text x="142" y="52.8">N34</text>
<text x="61.8" y="59.5">&lt;17&gt; TXOUT_U1+</text>
<text x="61.8" y="58">&lt;17&gt; TXOUT_U0+</text>
<text x="62.1" y="54.7">&lt;17&gt; TXOUT_L2-</text>
<text x="95.5" y="59.2">D29</text>
<text x="95.6" y="54.4">A37</text>
<text x="95.6" y="57.6">F30</text>
<text x="142" y="59.2">V34</text>
<text x="142" y="54.4">P38</text>
<text x="142" y="56">R34</text>
<text x="142" y="57.6">T38</text>
<text x="61.8" y="61.2">&lt;17&gt; TXOUT_U2+</text>
<text x="62.1" y="66">&lt;17&gt; TXOUT_U1-</text>
<text x="62.1" y="64.3">&lt;17&gt; TXOUT_U0-</text>
<text x="95.4" y="64">G30</text>
<text x="95.5" y="65.6">D30</text>
<text x="95.6" y="60.8">F28</text>
<text x="142" y="60.8">W38</text>
<text x="142" y="62.4">Y34</text>
<text x="142" y="64">AA38</text>
<text x="142" y="65.6">AB34</text>
<text x="61.3" y="70.7">&lt;17&gt; TXCLK_L+</text>
<text x="62.1" y="67.5">&lt;17&gt; TXOUT_U2-</text>
<text x="95.6" y="70.4">A32</text>
<text x="95.6" y="72">A33</text>
<text x="95.6" y="67.2">F29</text>
<text x="142" y="70.4">D34</text>
<text x="142" y="72">F38</text>
<text x="142" y="67.2">AC38</text>
<text x="61.3" y="74">&lt;17&gt; TXCLK_U+</text>
<text x="61.7" y="75.5">&lt;17&gt; TXCLK_U-</text>
<text x="61.7" y="72.3">&lt;17&gt; TXCLK_L-</text>
<text x="95.6" y="73.6">E26</text>
<text x="95.6" y="75.2">E27</text>
<text x="142" y="73.6">G34</text>
<text x="142" y="75.2">H38</text>
<text x="142" y="76.8">J34</text>
<text x="168.1" y="72.5">PEG_RXP1 &lt;16&gt;</text>
<text x="61.7" y="78.7">&lt;17&gt; BKLT_CTL</text>
<text x="61.7" y="80.3">&lt;17&gt; ENABLT</text>
<text x="95.5" y="78.4">D32</text>
<text x="95.5" y="81.6">H30</text>
<text x="95.5" y="83.2">H29</text>
<text x="95.8" y="80">J30</text>
<text x="142" y="78.4">L38</text>
<text x="142" y="80">M34</text>
<text x="142" y="81.6">N38</text>
<text x="142" y="83.2">P34</text>
<text x="61.5" y="85.3">&lt;17&gt; LCD_CLK</text>
<text x="61.8" y="87.1">&lt;17&gt; LCD_DAT</text>
<text x="61.8" y="88.7">&lt;17&gt; ENAVDD</text>
<text x="78.1" y="89.6">2</text>
<text x="86" y="89.6">1</text>
<text x="95.4" y="84.8">G26</text>
<text x="95.4" y="86.4">G25</text>
<text x="95.6" y="89.6">B38</text>
<text x="95.6" y="88">F32</text>
<text x="142" y="84.8">R38</text>
<text x="142" y="86.4">T34</text>
<text x="142" y="88">V38</text>
<text x="142" y="89.6">W34</text>
<text x="35.3" y="93.8">+3VS</text>
<text x="95.5" y="92.8">C33</text>
<text x="95.5" y="94.4">C32</text>
<text x="95.5" y="91.2">C35</text>
<text x="142" y="91.2">Y38</text>
<text x="142" y="92.8">AA34</text>
<text x="142" y="94.4">AB38</text>
<text x="95.5" y="100.8">C18</text>
<text x="95.6" y="99.2">A16</text>
<text x="142" y="97.6">F36</text>
<text x="142" y="99.2">G40</text>
<text x="142" y="100.8">H36</text>
<text x="164.5" y="99.2">1</text>
<text x="164.5" y="97.6">1</text>
<text x="164.5" y="100.8">1</text>
<text x="169.2" y="99.2">2</text>
<text x="169.2" y="97.6">2</text>
<text x="169.2" y="100.8">2</text>
<text x="200.4" y="98">SDVOB_R-</text>
<text x="200.4" y="99.5">SDVOB_G-</text>
<text x="200.4" y="101.2">SDVOB_B-</text>
<text x="208.7" y="101.2">&lt;16&gt;</text>
<text x="208.9" y="98">&lt;16&gt;</text>
<text x="208.9" y="99.5">&lt;16&gt;</text>
<text x="36.8" y="102.9" transform="rotate(-90 36.8 102.9)">1</text>
<text x="40" y="102.9" transform="rotate(-90 40 102.9)">1</text>
<text x="84.8" y="107.7" transform="rotate(-90 84.8 107.7)">1</text>
<text x="95.6" y="102.4">A19</text>
<text x="95.8" y="105.6">J20</text>
<text x="142" y="102.4">J40</text>
<text x="142" y="104">L36</text>
<text x="142" y="105.6">M40</text>
<text x="142" y="107.2">N36</text>
<text x="164.5" y="102.4">1</text>
<text x="169.2" y="102.4">2</text>
<text x="200.4" y="102.7">SDVOB_CLK-</text>
<text x="210.6" y="102.7">&lt;16&gt;</text>
<text x="36.8" y="110.7" transform="rotate(-90 36.8 110.7)">2</text>
<text x="40" y="110.7" transform="rotate(-90 40 110.7)">2</text>
<text x="95.6" y="108.8">B16</text>
<text x="95.6" y="110.4">B18</text>
<text x="95.6" y="112">B19</text>
<text x="142" y="113.6">V36</text>
<text x="142" y="108.8">P40</text>
<text x="142" y="110.4">R36</text>
<text x="142" y="112">T40</text>
<text x="84.8" y="115.5" transform="rotate(-90 84.8 115.5)">2</text>
<text x="95.6" y="116.8">K30</text>
<text x="95.8" y="115.2">J29</text>
<text x="142" y="115.2">W40</text>
<text x="142" y="116.8">Y36</text>
<text x="142" y="118.4">AA40</text>
<text x="142" y="120">AB36</text>
<text x="58.6" y="125.5">&lt;16&gt; C_DDCDATA</text>
<text x="59.3" y="123.7">&lt;16&gt;</text>
<text x="64" y="123.7">C_DDCCLK</text>
<text x="95.5" y="123.2">C26</text>
<text x="95.5" y="124.8">C25</text>
<text x="142" y="121.6">AC40</text>
<text x="142" y="124.8">D36</text>
<text x="164.5" y="124.8">1</text>
<text x="169.2" y="124.8">2</text>
<text x="200.4" y="125.2">SDVOB_R+</text>
<text x="209.2" y="125.2">&lt;16&gt;</text>
<text x="30.4" y="130.1" transform="rotate(-90 30.4 130.1)">3</text>
<text x="33.6" y="130.1" transform="rotate(-90 33.6 130.1)">2</text>
<text x="59.3" y="128.7">&lt;16&gt;</text>
<text x="59.3" y="130.3">&lt;16&gt;</text>
<text x="65" y="128.7">C_VSYNC</text>
<text x="65" y="130.3">C_HSYNC</text>
<text x="95.4" y="129.6">G23</text>
<text x="95.5" y="128">H23</text>
<text x="95.6" y="131.2">E23</text>
<text x="142" y="126.4">F40</text>
<text x="142" y="128">G36</text>
<text x="142" y="129.6">H40</text>
<text x="142" y="131.2">J36</text>
<text x="164.5" y="129.6">1</text>
<text x="164.5" y="126.4">1</text>
<text x="164.5" y="128">1</text>
<text x="169.2" y="129.6">2</text>
<text x="169.2" y="126.4">2</text>
<text x="169.2" y="128">2</text>
<text x="200.4" y="126.7">SDVOB_G+ &lt;16&gt;</text>
<text x="200.4" y="130">SDVOB_CLK+</text>
<text x="200.4" y="128.4">SDVOB_B+ &lt;16&gt;</text>
<text x="210.9" y="130">&lt;16&gt;</text>
<text x="95.5" y="132.8">D23</text>
<text x="95.5" y="134.4">C22</text>
<text x="95.6" y="136">B22</text>
<text x="95.6" y="137.6">A21</text>
<text x="142" y="132.8">L40</text>
<text x="142" y="134.4">M36</text>
<text x="142" y="136">N40</text>
<text x="142" y="137.6">P36</text>
<text x="11.3" y="138.9">@PACDN042_SOT23~D</text>
<text x="32" y="139.6" transform="rotate(-90 32 139.6)">1</text>
<text x="73.3" y="144">2</text>
<text x="81.2" y="144">1</text>
<text x="95.6" y="139.2">B21</text>
<text x="95.8" y="144">J22</text>
<text x="142" y="139.2">R40</text>
<text x="142" y="140.8">T36</text>
<text x="142" y="142.4">V40</text>
<text x="142" y="144">W36</text>
<text x="142" y="145.6">Y40</text>
<text x="142" y="147.2">AA36</text>
<text x="142" y="148.8">AB40</text>
<text x="99.3" y="155.2">&lt;BOM Structure&gt;</text>
<text x="196.6" y="161.6">1</text>
<text x="206" y="161.6">2</text>
<text x="232.1" y="162">COMP</text>
<text x="240.1" y="162">&lt;16,32&gt;</text>
<text x="196.6" y="166.4">1</text>
<text x="206" y="166.4">2</text>
<text x="232.1" y="166.8">LUMA</text>
<text x="240.1" y="166.8">&lt;16,32&gt;</text>
<text x="168" y="173.3" transform="rotate(-90 168 173.3)">1</text>
<text x="196.6" y="171.2">1</text>
<text x="206" y="171.2">2</text>
<text x="232.1" y="171.6">CRMA</text>
<text x="240.1" y="171.6">&lt;16,32&gt;</text>
<text x="46.1" y="176">1</text>
<text x="54" y="176">2</text>
<text x="78.1" y="176">1</text>
<text x="87.6" y="176">2</text>
<text x="99.6" y="176.5">INTEL_RED</text>
<text x="108.7" y="176.5">&lt;32&gt;</text>
<text x="153.6" y="174.9" transform="rotate(-90 153.6 174.9)">1</text>
<text x="160" y="174.9" transform="rotate(-90 160 174.9)">1</text>
<text x="177.7" y="176.2">1</text>
<text x="184.1" y="176.2">1</text>
<text x="190.5" y="176.2">1</text>
<text x="209.7" y="176.2">1</text>
<text x="216.1" y="176.2">1</text>
<text x="222.5" y="176.2">1</text>
<text x="46.1" y="180.8">1</text>
<text x="46.1" y="185.6">1</text>
<text x="54" y="180.8">2</text>
<text x="54" y="185.6">2</text>
<text x="78.1" y="185.6">1</text>
<text x="78.1" y="180.8">1</text>
<text x="87.6" y="185.6">2</text>
<text x="87.6" y="180.8">2</text>
<text x="99.6" y="181.3">INTEL_GREEN</text>
<text x="110.8" y="181.3">&lt;32&gt;</text>
<text x="153.6" y="182.8" transform="rotate(-90 153.6 182.8)">2</text>
<text x="160" y="182.8" transform="rotate(-90 160 182.8)">2</text>
<text x="168" y="181.2" transform="rotate(-90 168 181.2)">2</text>
<text x="177.7" y="181.7">2</text>
<text x="184.1" y="181.7">2</text>
<text x="190.5" y="181.7">2</text>
<text x="209.7" y="181.7">2</text>
<text x="216.1" y="181.7">2</text>
<text x="222.5" y="181.7">2</text>
<text x="25.6" y="189.3" transform="rotate(-90 25.6 189.3)">1</text>
<text x="33.6" y="190.9" transform="rotate(-90 33.6 190.9)">1</text>
<text x="41.6" y="189.3" transform="rotate(-90 41.6 189.3)">1</text>
<text x="59.3" y="190.6">1</text>
<text x="64.1" y="190.6">1</text>
<text x="68.9" y="190.6">1</text>
<text x="99.6" y="186.1">INTEL_BLUE</text>
<text x="109.3" y="186.1">&lt;32&gt;</text>
<text x="25.6" y="197.2" transform="rotate(-90 25.6 197.2)">2</text>
<text x="41.6" y="197.2" transform="rotate(-90 41.6 197.2)">2</text>
<text x="59.3" y="196">2</text>
<text x="64.1" y="196">2</text>
<text x="68.9" y="196">2</text>
<text x="221.7" y="196.7">Title</text>
<text x="33.6" y="198.8" transform="rotate(-90 33.6 198.8)">2</text>
<text x="221.4" y="201.3">Size</text>
<text x="226.2" y="201.3">Document Number</text>
<text x="273.5" y="201.3">Rev</text>
<text x="275.3" y="202.9">1.0</text>
<text x="221" y="206.1">Date:</text>
<text x="228.7" y="206.1">Friday, April 28, 2006</text>
<text x="253" y="206.1">Sheet</text>
<text x="260.7" y="206.1">9</text>
<text x="265.5" y="206.1">of</text>
<text x="270.3" y="206.1">47</text>
</g>
<g font-size="1.4" fill="#004080">
<text x="100.1" y="40.7">SDVOCTRL_CLK</text>
<text x="100.1" y="39.1">SDVOCTRL_DATA</text>
<text x="131" y="40.7">EXP_COMPO</text>
<text x="131.7" y="39.1">EXP_COMPI</text>
<text x="100.1" y="45.5">LA_DATA0</text>
<text x="100.1" y="47.1">LA_DATA1</text>
<text x="132.6" y="43.9">EXP_RXN0</text>
<text x="132.6" y="45.5">EXP_RXN1</text>
<text x="132.6" y="47.1">EXP_RXN2</text>
<text x="100.1" y="48.7">LA_DATA2</text>
<text x="100.1" y="51.9">LA_DATA#0</text>
<text x="100.1" y="53.5">LA_DATA#1</text>
<text x="132.6" y="48.7">EXP_RXN3</text>
<text x="132.6" y="50.3">EXP_RXN4</text>
<text x="132.6" y="51.9">EXP_RXN5</text>
<text x="132.6" y="53.5">EXP_RXN6</text>
<text x="100.1" y="55.1">LA_DATA#2</text>
<text x="100.1" y="58.3">LB_DATA0</text>
<text x="100.1" y="59.9">LB_DATA1</text>
<text x="131.8" y="59.9">EXP_RXN10</text>
<text x="132.6" y="55.1">EXP_RXN7</text>
<text x="132.6" y="56.7">EXP_RXN8</text>
<text x="132.6" y="58.3">EXP_RXN9</text>
<text x="100.1" y="61.5">LB_DATA2</text>
<text x="100.1" y="64.7">LB_DATA#0</text>
<text x="131.8" y="61.5">EXP_RXN11</text>
<text x="131.8" y="63.1">EXP_RXN12</text>
<text x="131.8" y="64.7">EXP_RXN13</text>
<text x="100.1" y="66.3">LB_DATA#1</text>
<text x="100.1" y="67.9">LB_DATA#2</text>
<text x="100.1" y="71.1">LA_CLK</text>
<text x="131.8" y="66.3">EXP_RXN14</text>
<text x="131.8" y="67.9">EXP_RXN15</text>
<text x="132.6" y="71.1">EXP_RXP0</text>
<text x="100.1" y="72.7">LA_CLK#</text>
<text x="100.1" y="74.3">LB_CLK</text>
<text x="100.1" y="75.9">LB_CLK#</text>
<text x="132.6" y="72.7">EXP_RXP1</text>
<text x="132.6" y="74.3">EXP_RXP2</text>
<text x="132.6" y="75.9">EXP_RXP3</text>
<text x="132.6" y="77.5">EXP_RXP4</text>
<text x="100.1" y="79.1">LBKLT_CTL</text>
<text x="100.1" y="80.7">LBKLT_EN</text>
<text x="100.1" y="82.3">LCTLA_CLK</text>
<text x="100.1" y="83.9">LCTLB_DATA</text>
<text x="132.6" y="79.1">EXP_RXP5</text>
<text x="132.6" y="80.7">EXP_RXP6</text>
<text x="132.6" y="82.3">EXP_RXP7</text>
<text x="132.6" y="83.9">EXP_RXP8</text>
<text x="100.1" y="85.5">LDDC_CLK</text>
<text x="100.1" y="87.1">LDDC_DATA</text>
<text x="100.1" y="88.7">LVDD_EN</text>
<text x="131.8" y="87.1">EXP_RXP10</text>
<text x="131.8" y="88.7">EXP_RXP11</text>
<text x="132.6" y="85.5">EXP_RXP9</text>
<text x="100.1" y="93.5">LVREFH</text>
<text x="100.1" y="95.1">LVREFL</text>
<text x="100.1" y="90.3">LIBG</text>
<text x="100.1" y="91.9">LVBG</text>
<text x="131.8" y="90.3">EXP_RXP12</text>
<text x="131.8" y="91.9">EXP_RXP13</text>
<text x="131.8" y="93.5">EXP_RXP14</text>
<text x="131.8" y="95.1">EXP_RXP15</text>
<text x="100.1" y="99.9">TVDAC_A</text>
<text x="100.1" y="101.5">TVDAC_B</text>
<text x="132.7" y="98.3">EXP_TXN0</text>
<text x="132.7" y="99.9">EXP_TXN1</text>
<text x="132.7" y="101.5">EXP_TXN2</text>
<text x="100.1" y="103.1">TVDAC_C</text>
<text x="100.1" y="106.3">TV_IREF</text>
<text x="132.7" y="103.1">EXP_TXN3</text>
<text x="132.7" y="104.7">EXP_TXN4</text>
<text x="132.7" y="106.3">EXP_TXN5</text>
<text x="132.7" y="107.9">EXP_TXN6</text>
<text x="100.1" y="109.5">TV_IRTNA</text>
<text x="100.1" y="111.1">TV_IRTNB</text>
<text x="100.1" y="112.7">TV_IRTNC</text>
<text x="132.7" y="109.5">EXP_TXN7</text>
<text x="132.7" y="111.1">EXP_TXN8</text>
<text x="132.7" y="112.7">EXP_TXN9</text>
<text x="100.1" y="115.9">TV_DCONSEL1</text>
<text x="100.1" y="117.5">TV_DCONSEL0</text>
<text x="131.9" y="114.3">EXP_TXN10</text>
<text x="131.9" y="115.9">EXP_TXN11</text>
<text x="131.9" y="117.5">EXP_TXN12</text>
<text x="131.9" y="119.1">EXP_TXN13</text>
<text x="100.1" y="123.9">DDCCLK</text>
<text x="100.1" y="125.5">DDCDATA</text>
<text x="131.9" y="120.7">EXP_TXN14</text>
<text x="131.9" y="122.3">EXP_TXN15</text>
<text x="132.8" y="125.5">EXP_TXP0</text>
<text x="100.1" y="128.7">VSYNC</text>
<text x="100.1" y="130.3">HSYNC</text>
<text x="100.1" y="131.9">BLUE</text>
<text x="132.8" y="127.1">EXP_TXP1</text>
<text x="132.8" y="128.7">EXP_TXP2</text>
<text x="132.8" y="130.3">EXP_TXP3</text>
<text x="132.8" y="131.9">EXP_TXP4</text>
<text x="100.1" y="133.5">BLUE#</text>
<text x="100.1" y="135.1">GREEN</text>
<text x="100.1" y="136.7">GREEN#</text>
<text x="132.8" y="133.5">EXP_TXP5</text>
<text x="132.8" y="135.1">EXP_TXP6</text>
<text x="132.8" y="136.7">EXP_TXP7</text>
<text x="100.1" y="138.3">RED</text>
<text x="100.1" y="139.9">RED#</text>
<text x="132" y="141.5">EXP_TXP10</text>
<text x="132" y="143.1">EXP_TXP11</text>
<text x="132.8" y="138.3">EXP_TXP8</text>
<text x="132.8" y="139.9">EXP_TXP9</text>
<text x="100.1" y="144.7">CRT_IREF</text>
<text x="132" y="144.7">EXP_TXP12</text>
<text x="132" y="146.3">EXP_TXP13</text>
<text x="132" y="147.9">EXP_TXP14</text>
<text x="132" y="149.5">EXP_TXP15</text>
</g>
<g font-size="1.4" fill="#f00">
<text x="150.8" y="38.1">PEGCOMP</text>
<text x="150.8" y="44.5">PEG_RXN1</text>
<text x="150.6" y="71.7">PEG_RXP1</text>
<text x="82" y="78.1">BKLT_CTL</text>
<text x="82" y="79.7">ENABLT</text>
<text x="82" y="84.5">LCD_CLK</text>
<text x="82" y="86.1">LCD_DAT</text>
<text x="83.6" y="87.7">ENAVDD</text>
<text x="88.4" y="89.3">LIBG</text>
<text x="85.2" y="100.5">C_LUMA</text>
<text x="85.2" y="98.9">C_COMP</text>
<text x="147.6" y="97.3">PEG_TXN0</text>
<text x="147.6" y="98.9">PEG_TXN1</text>
<text x="147.6" y="100.5">PEG_TXN2</text>
<text x="85.2" y="102.1">C_CRMA</text>
<text x="147.6" y="102.1">PEG_TXN3</text>
<text x="26" y="113.3">LCD_CLK</text>
<text x="26" y="114.9">LCD_DAT</text>
<text x="147.6" y="124.5">PEG_TXP0</text>
<text x="18" y="129.3">C_HSYNC</text>
<text x="38.8" y="129.3">C_VSYNC</text>
<text x="82" y="127.7">C_VSYNC</text>
<text x="82" y="129.3">C_HSYNC</text>
<text x="83.6" y="130.9">C_BLU</text>
<text x="147.6" y="126.1">PEG_TXP1</text>
<text x="147.6" y="127.7">PEG_TXP2</text>
<text x="147.6" y="129.3">PEG_TXP3</text>
<text x="83.6" y="134.1">C_GRN</text>
<text x="83.6" y="137.3">C_RED</text>
<text x="83.6" y="143.7">CRT_IREF</text>
<text x="139.6" y="161.3">C_COMP</text>
<text x="139.6" y="166.1">C_LUMA</text>
<text x="139.6" y="170.9">C_CRMA</text>
<text x="11.6" y="175.7">C_RED</text>
<text x="62.8" y="175.7">C_RED_L</text>
<text x="11.6" y="180.5">C_GRN</text>
<text x="11.6" y="185.3">C_BLU</text>
<text x="56.9" y="180.5">C_GRN_L</text>
<text x="62.8" y="185.3">C_BLU_L</text>
</g>
<g font-size="1.3">
<text x="125.7" y="200.5">THIS SHEET OF ENGINEERING DRAWING IS THE PROPRIETARY PROPERTY OF COMPAL ELECTRONICS, INC. AND CONTAINS CONFIDENTIAL</text>
<text x="125.7" y="202">AND TRADE SECRET INFORMATION. THIS SHEET MAY NOT BE TRANSFERED FROM THE CUSTODY OF THE COMPETENT DIVISION OF R&amp;D</text>
<text x="125.7" y="203.5">DEPARTMENT EXCEPT AS AUTHORIZED BY COMPAL ELECTRONICS, INC. NEITHER THIS SHEET NOR THE INFORMATION IT CONTAINS</text>
<text x="125.7" y="204.9">MAY BE USED BY OR DISCLOSED TO ANY THIRD PARTY WITHOUT PRIOR WRITTEN CONSENT OF COMPAL ELECTRONICS, INC.</text>
</g>
<g font-size="1.1">
<text x="29.3" y="1.2">5</text>
<text x="84.7" y="1.2">4</text>
<text x="140" y="1.2">3</text>
<text x="195.4" y="1.2">2</text>
<text x="250.8" y="1.2">1</text>
<text x=".4" y="28.2">D</text>
<text x="278.9" y="28.2">D</text>
<text x=".4" y="79.4">C</text>
<text x="278.9" y="79.4">C</text>
<text x=".4" y="130.6">B</text>
<text x="278.9" y="130.6">B</text>
<text x=".4" y="181.8">A</text>
<text x="278.9" y="181.8">A</text>
<text x="29.3" y="207.6">5</text>
<text x="84.7" y="207.6">4</text>
<text x="140" y="207.6">3</text>
<text x="195.4" y="207.6">2</text>
<text x="250.8" y="207.6">1</text>
</g>
</svg>
